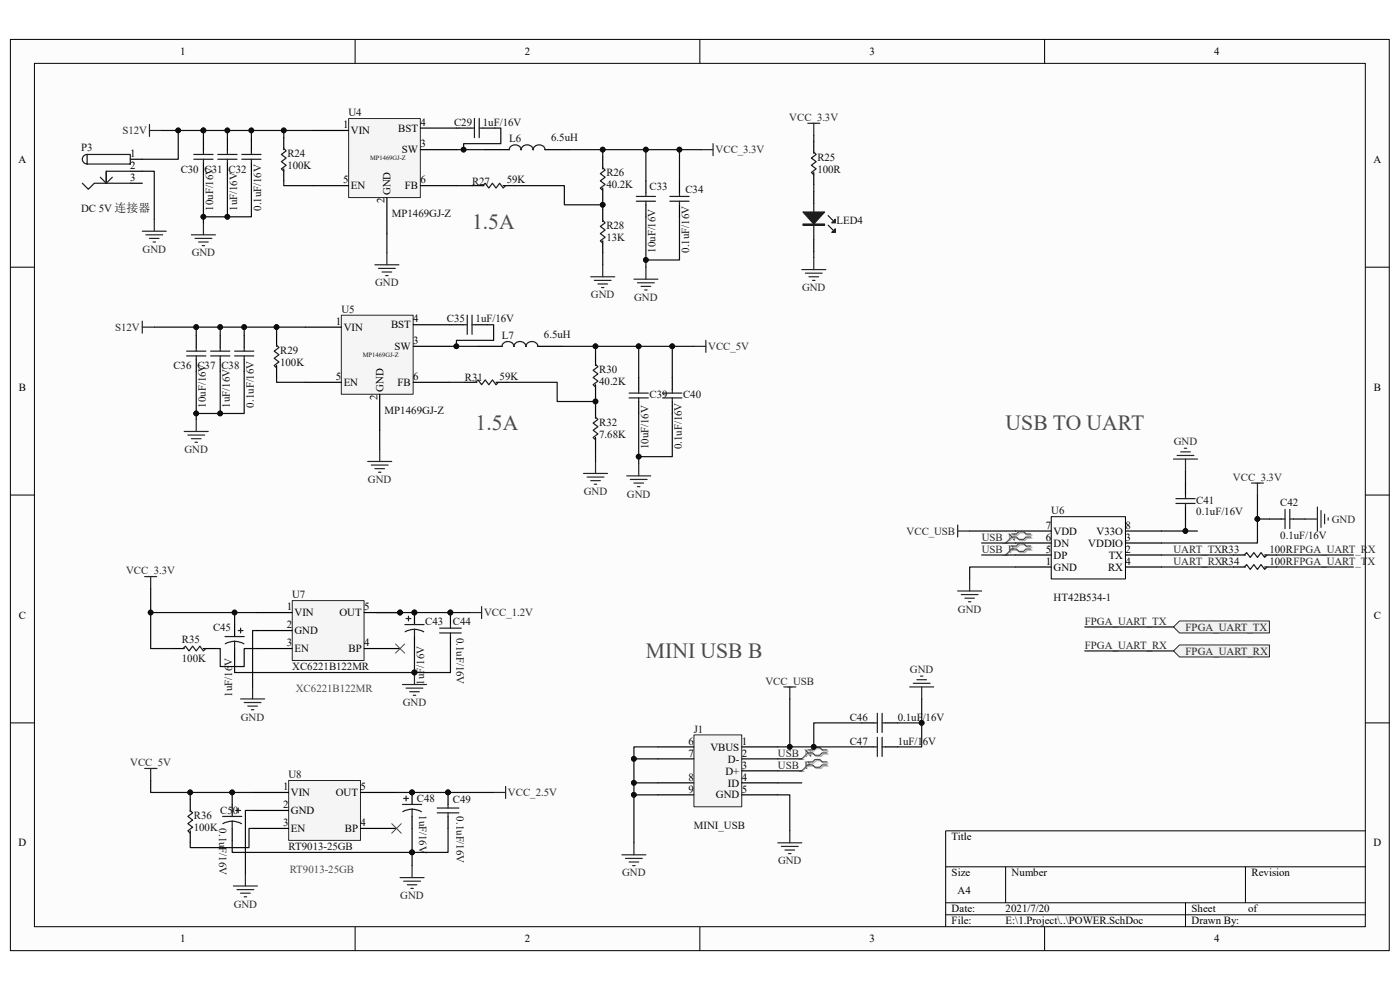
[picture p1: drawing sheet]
<svg xmlns="http://www.w3.org/2000/svg" width="297mm" height="210mm" viewBox="0 0 297 210" stroke-linecap="round" stroke-linejoin="round" font-family="sans-serif">
<path d="M2.2 8.4h292.5v193.3h-292.5z" fill="#fcfcfc"/>
<path d="M2.2 8.4h292.5v193.3h-292.5z" fill="none" stroke="#000" stroke-width=".21"/>
<path d="M7.3 13.5h282.3v183.1h-282.3z" fill="#fcfcfc"/>
<g fill="none" stroke="#000" stroke-width=".21">
<path d="M7.3 13.4h282.3v183.2h-282.3zM75.3 8.3v5.1M148.5 8.3v5.1M221.6 8.3v5.1M2.2 56.7h5.1M289.7 56.7h5M2.2 105h5.1M289.7 105h5M2.2 153.3h5.1M289.7 153.3h5M289.7 176.2h-89.1v20.4M75.3 196.6v5.1"/>
<path d="M148.5 196.6v5.1M200.6 183.9h89.1M200.6 191.5h89.1M200.6 194h89.1M213.3 183.9v7.6M221.6 196.6v5.1M251.5 191.5v5.1M264.2 183.9v7.6"/>
</g>
<g fill="none" stroke="#000" stroke-width=".25">
<path d="M27.6 33.8h2.6M27.6 38.9h2.6M27.6 36.3h2.6M49.8 132.5v2.5M49.8 137.6v2.5M87.9 129.9v2.6M87.9 135v2.6M95.6 129.9v2.6M95.6 135v2.6M49.3 170.6v2.6M49.3 175.7v2.6M87.4 168.1v2.5"/>
<path d="M87.4 173.2v2.5M95.1 168.1v2.5M95.1 173.2v2.5"/>
</g>
<g fill="none" stroke="#1c1c1c" stroke-width=".25">
<path d="M17.5 38.9l1.2 1.2 1.3-1.2h7.6M18.5 32.8h9.1v2h-9.1zM18.5 32.8a1 1 0 0 0-1 1 1 1 0 0 0 1 1M21.3 37.6l1.3 1.3 1.2-1.3M22.6 36.3v2.6v-2.6h5M47.7 135h4.1M49.8 136l1.2 .2 .7 .4M49.8 136l-.9 .1-1.1 .5M49.8 136v1.6M50.5 133.8h1.1M51 133.2v1.1M85.9 132.5h4.1"/>
<path d="M86.1 131.2h1.1M86.7 130.7v1M87.9 133.5l-.8 .1-1.2 .4M87.9 133.5l1.2 .2 .8 .3M87.9 133.5v1.5M93.3 134.3h4.5M93.3 133.2h4.5M95.6 132.5v.7M95.6 134.3v.7M47.2 173.2h4.1M49.3 174.2v1.5M49.3 174.2l1.2 .2 .7 .3"/>
<path d="M49.3 174.2l-.9 .1-1.1 .4M50 171.9h1M50.5 171.4v1M85.4 170.6h4.1M85.6 169.4h1.1M86.1 168.9v1M87.4 171.7v1.5M87.4 171.7h-.8l-1.2 .5M87.4 171.7l1.2 .2 .8 .3M92.8 172.4h4.5M92.8 171.4h4.5M95.1 170.6v.8"/>
<path d="M95.1 172.4v.8"/>
</g>
<g fill="none" stroke="#262626" stroke-width=".25">
<path d="M30.2 49h5.1M30.9 49.8h3.6M31.7 50.6h2M32.5 51.3h.5M32.7 46.5v2.5M30.7 122.3h2.5M32 122.3v2.6M51 148.3h5.1M51.8 149h3.6M52.6 149.8h2M53.3 150.5h.5M53.6 145.7v2.6"/>
<path d="M30.7 163h2.5M32 163v2.6M84.9 186.2h5.1M85.6 186.9h3.6M86.4 187.7h2M87.2 188.4h.5M87.4 183.6v2.6"/>
</g>
<g fill="#0e0e0e" stroke="#0e0e0e" stroke-width=".21">
<circle cx="95.5" cy="129.9" r=".5"/>
<circle cx="87.9" cy="129.9" r=".5"/>
<circle cx="95" cy="168.1" r=".5"/>
<circle cx="87.4" cy="168.1" r=".5"/>
</g>
<path d="M61.3 165.6h15.2v12.7h-15.2z" fill="#f5f5f5"/>
<path d="M61.2 165.6h15.3v12.7h-15.3z" fill="none" stroke="#262626" stroke-width=".21"/>
<path d="M53.6 168.1h7.6M53.6 171.9h7.6M53.6 175.7h7.6M76.5 168.1h7.6M76.5 175.7h7.6" fill="none" stroke="#000" stroke-width=".25"/>
<path d="M62 127.4h15.2v12.7h-15.2z" fill="#f5f5f5"/>
<path d="M62 127.4h15.2v12.7h-15.2z" fill="none" stroke="#262626" stroke-width=".21"/>
<g fill="none" stroke="#000" stroke-width=".25">
<path d="M43.2 29.5v2.5M43.2 34.5v2.6M48.2 29.5v2.5M48.2 34.5v2.6M53.3 29.5v2.5M53.3 34.5v2.6M60.2 29.2v2.5M60.2 35.8v2.6M97.3 27.2h2.6M102.4 27.2h2.6M102.9 31.7h5.1M115.7 31.7h5"/>
<path d="M127.9 33.3v2.5M127.9 39.9v2.5M137 38.4v2.5M144.1 38.4v2.5M127.9 44.5v2.5M127.9 51.1v2.5M137 43.4v2.6M144.1 43.4v2.6M36.5 137.6h2.6M43.2 137.6h2.5M54.3 129.9h7.7M54.3 133.8h7.7"/>
<path d="M54.3 137.6h7.7M77.2 129.9h7.7M77.2 137.6h7.7M40.4 169.6v2.6M40.4 176.2v2.6"/>
</g>
<g fill="#0e0e0e" stroke="#0e0e0e" stroke-width=".21">
<circle cx="84.9" cy="129.9" r=".5"/>
<circle cx="87.9" cy="142.6" r=".5"/>
</g>
<g fill="none" stroke="#262626" stroke-width=".25">
<path d="M31.7 26.4v2.5M31.7 27.7h2.6M40.6 49.8h5.1M41.4 50.6h3.5M42.1 51.3h2.1M42.9 52.1h.5M43.2 47.3v2.5M79.5 56.2h5.1M80.3 56.9h3.6M81.1 57.7h2M81.8 58.5h.5M82.1 53.6v2.6"/>
<path d="M125.3 58.7h5.1M126.1 59.5h3.5M127.9 56.2v2.5M134.5 59.2h5.1M135.2 60h3.6M137 56.7v2.5M126.8 60.2h2.1M127.6 61h.5M136 60.7h2M136.8 61.5h.5M99.6 129.9h2.6M102.2 128.7v2.5"/>
<path d="M85.4 145.2h5.1M86.1 146h3.6M86.9 146.7h2M87.7 147.5h.5M87.9 142.7v2.5M104.7 168.1h2.6M107.3 166.8v2.6M49.5 187.9h5.1M50.3 188.7h3.5M51 189.5h2.1M51.8 190.2h.5M52.1 185.4v2.5"/>
</g>
<path d="M83.9 136.6l2 2M85.9 136.6l-2 2M83.1 174.7l2 2M85.1 174.7l-2 2" fill="none" stroke="#4c4c4c" stroke-width=".21"/>
<g fill="none" stroke="#1c1c1c" stroke-width=".25">
<path d="M41.1 32.8h4.1M41.1 33.8h4.1M43.2 32v.8M43.2 33.8v.7M46.2 32.8h4.1M46.2 33.8h4.1M48.2 32v.8M48.2 33.8v.7M51.3 32.8h4.1M51.3 33.8h4.1M53.3 32v.8M53.3 33.8v.7"/>
<path d="M60.2 31.5l.5 .5-1 .8 1 .7-1 .8 1 .8-1 .7 .5 .5M99.9 27.2h.7M100.6 25.1v4.1M101.7 25.1v4.1M101.7 27.2h.7M110.5 31.7v.1a1.29 1.29 0 0 0-1.2-1.1 1.29 1.29 0 0 0-1.3 1.1v-.1M113.1 31.7v.1a1.29 1.29 0 0 0-1.3-1.1 1.29 1.29 0 0 0-1.2 1.1v-.1M115.6 31.7v.1a1.29 1.29 0 0 0-1.2-1.1 1.29 1.29 0 0 0-1.3 1.1v-.1M127.9 35.6l.5 .5-1 .7 1 .8-1 .8 1 .7-1 .8 .5 .5M127.9 46.8l.5 .5-1 .7 1 .8-1 .8 1 .7-1 .8 .5 .5M135 41.7h4.1M135 42.7h4.1"/>
<path d="M137 40.9v.8M137 42.7v.7M142.1 41.7h4.1M142.1 42.7h4.1M144.1 40.9v.8M144.1 42.7v.7M38.8 137.6l.5-.5 .8 1 .8-1 .7 1 .8-1 .8 1 .5-.5M40.4 171.9l.5 .5-1 .8 1 .7-1 .8 1 .8-1 .7 .5 .5"/>
</g>
<path d="M74 25.2h15.2v16.7h-15.2z" fill="#f5f5f5"/>
<path d="M74 25.1h15.2v16.8h-15.2z" fill="none" stroke="#262626" stroke-width=".21"/>
<path d="M66.3 39.4h7.6M66.3 27.7h7.6M89.2 27.2h7.6M89.2 39.4h7.6M89.2 31.7h7.6M100.1 39.4h2.6M106.8 39.4h2.5M82.1 41.9v7.7M172.6 40.7v2.5M172.6 50.8v2.6" fill="none" stroke="#000" stroke-width=".25"/>
<path d="M102.4 39.4l.5-.5 .8 1 .8-1 .7 1 .8-1 .8 1 .5-.5M172.6 43.2v7.6M175.7 47.8l1 1M175.7 45.7l1 1.1" fill="none" stroke="#1c1c1c" stroke-width=".25"/>
<path d="M148.7 31.7h2.6M151.3 30.5v2.5" fill="none" stroke="#262626" stroke-width=".25"/>
<path d="M170.3 45h4.6l-2.3 2.5z" fill="#1c1c1c"/>
<path d="M170.3 45h4.6l-2.3 2.5zM170.3 47.5h4.6v.3h-4.6zM170.3 47.6h4.6" fill="none" stroke="#1c1c1c" stroke-width=".25"/>
<path d="M177.2 48.5v.8h-.7z" fill="#1c1c1c"/>
<path d="M177.2 48.5v.8h-.7z" fill="none" stroke="#1c1c1c" stroke-width=".25"/>
<path d="M176.5 47.3l.7-.8v.8z" fill="#1c1c1c"/>
<g fill="none" stroke="#1c1c1c" stroke-width=".25">
<path d="M172.6 32.3l.5 .5-1 .7 1 .8-1 .8 1 .7-1 .8 .5 .5M177.2 46.5v.8h-.7zM39.6 74.5h4.1M39.6 75.5h4.1M41.6 73.7v.8M41.6 75.5v.8M44.7 74.5h4.1M44.7 75.5h4.1M46.7 73.7v.8M46.7 75.5v.8M49.8 74.5h4M49.8 75.5h4"/>
<path d="M51.8 73.7v.8M51.8 75.5v.8M58.7 73.2l.5 .5-1 .8 1 .7-1 .8 1 .8-1 .7 .5 .5M98.4 68.9h.7M99.1 66.9v4M100.1 66.9v4M100.1 68.9h.8M111.6 73.5a1.3 1.3 0 0 0-1.3-1.1 1.3 1.3 0 0 0-1.3 1.1 1.29 1.29 0 0 0-1.2-1.1 1.29 1.29 0 0 0-1.3 1.1M114.1 73.5a1.29 1.29 0 0 0-1.3-1.1 1.29 1.29 0 0 0-1.2 1.1M126.3 77.3l.5 .5-1 .8 1 .7-1 .8 1 .7-1 .8 .5 .5M126.3 88.5l.5 .5-1 .7 1 .8-1 .8 1 .7-1 .8 .5 .5M133.5 83.4h4"/>
<path d="M133.5 84.4h4M135.5 82.6v.8M135.5 84.4v.8M140.6 83.4h4.1M140.6 84.4h4.1M142.6 82.6v.8M142.6 84.4v.8"/>
</g>
<g fill="none" stroke="#262626" stroke-width=".25">
<path d="M171.4 26.2h2.5M172.6 26.2v2.5M170.1 57.2h5.1M170.9 57.9h3.5M171.6 58.7h2.1M172.4 59.5h.5M172.6 54.6v2.6M30.2 68.1v2.6M30.2 69.4h2.5M147.2 73.5h2.5M149.7 72.2v2.5M39.1 91.5h5.1"/>
<path d="M39.9 92.3h3.5M40.6 93.1h2M41.4 93.8h.5M41.6 89v2.5M78 97.9h5.1M78.8 98.6h3.5M79.5 99.4h2.1M80.6 95.3v2.6M126.3 97.9v2.5M135.5 98.4v2.5M80.3 100.2h.5M123.8 100.4h5.1"/>
<path d="M124.6 101.2h3.5M125.3 102h2.1M126.1 102.7h.5M133 100.9h5M133.7 101.7h3.6M134.5 102.5h2M135.2 103.2h.6"/>
</g>
<g fill="none" stroke="#000" stroke-width=".25">
<path d="M172.6 30v2.5M172.6 36.6v2.5M41.6 71.2v2.5M41.6 76.3v2.5M46.7 71.2v2.5M46.7 76.3v2.5M51.8 71.2v2.5M51.8 76.3v2.5M58.7 70.9v2.6M58.7 77.5v2.6M95.8 68.9h2.6M100.9 68.9h2.5"/>
<path d="M101.4 73.5h5.1M114.1 73.5h5.1M126.3 75v2.5M126.3 81.6v2.6M126.3 86.2v2.5M126.3 92.8v2.5M135.5 80.1v2.5M135.5 85.2v2.5M142.6 80.1v2.5M142.6 85.2v2.5"/>
</g>
<path d="M72.4 66.9h15.3v16.7h-15.3z" fill="#f5f5f5"/>
<path d="M72.4 66.9h15.3v16.7h-15.3z" fill="none" stroke="#262626" stroke-width=".21"/>
<g fill="none" stroke="#000" stroke-width=".25">
<path d="M64.8 69.4h7.6M87.7 68.9h7.6M87.7 73.5h7.6M64.8 81.1h7.6M80.6 83.6v7.7M87.7 81.1h7.6M98.6 81.1h2.6M105.2 81.1h2.6M261.7 117.7h2.5M268.3 117.7h2.5M261.7 120.3h2.5M268.3 120.3h2.5"/>
<path d="M182.8 158.4h2.6M187.9 158.4h2.5"/>
</g>
<path d="M100.9 81.1l.5-.5 .8 1 .7-1 .8 1 .8-1 .7 1 .5-.5M264 117.7l.5-.5 .7 1 .8-1 .8 1 .7-1 .8 1 .5-.5M264 120.3l.5-.5 .7 1 .8-1 .8 1 .7-1 .8 1 .5-.5M185.4 158.4h.7M186.1 156.4v4.1M187.1 156.4v4.1M187.1 158.4h.8" fill="none" stroke="#1c1c1c" stroke-width=".25"/>
<path d="M166.3 145.7h2.5M167.5 145.7v2.6M193 145.7h5.1M193.8 144.9h3.5M194.5 144.2h2M195.3 143.4h.5M195.5 145.7v2.6M165 178.8h5.1M165.8 179.5h3.5M167.5 176.2v2.6M166.5 180.3h2.1M167.3 181.1h.5" fill="none" stroke="#262626" stroke-width=".25"/>
<path d="M147.2 155.9h10.2v15.2h-10.2z" fill="#f5f5f5"/>
<path d="M147.2 155.9h10.2v15.2h-10.2z" fill="none" stroke="#262626" stroke-width=".21"/>
<g fill="none" stroke="#000" stroke-width=".25">
<path d="M215.4 117.7h7.6M215.4 115.2h7.6M215.4 112.6h7.6M238.8 117.7h7.6M238.8 115.2h7.6M238.8 112.6h7.6M251.5 102.5v2.5M251.5 107.6v2.5M269.3 110.1h2.5M274.4 110.1h2.5M215.4 120.3h7.6M238.8 120.3h7.6"/>
<path d="M139.6 158.4h7.6M157.4 158.4h7.6M182.8 153.3h2.6M187.9 153.3h2.5M139.6 161h7.6M139.6 166.1h7.6M139.6 168.6h7.6M157.4 161h7.6M157.4 163.5h7.6M157.4 166.1h7.6M157.4 168.6h7.6"/>
</g>
<path d="M249.5 106.8h4M249.5 105.8h4M251.5 105v.8M251.5 106.8v.8M271.8 110.1h.8M272.6 108.1v4M273.6 108.1v4M273.6 110.1h.8M185.4 153.3h.7M186.1 151.3v4.1M187.1 151.3v4.1M187.1 153.3h.8" fill="none" stroke="#1c1c1c" stroke-width=".25"/>
<g fill="none" stroke="#262626" stroke-width=".25">
<path d="M249 97.4h5M249.7 96.6h3.6M250.5 95.9h2M251.2 95.1h.5M251.5 97.4v2.5M203.2 111.4v2.5M203.2 112.6h2.5M265.5 102.5h2.5M266.8 102.5v2.5M276.9 110.1h2.6M279.5 107.6v5M280.2 108.3v3.6"/>
<path d="M281 109.1v2M281.8 109.8v.6M203.2 125.4h5M203.9 126.1h3.6M204.7 126.9h2M205.5 127.6h.5M205.7 122.8v2.6M134.5 178.8v2.5M131.9 181.3h5.1M132.7 182.1h3.6M133.5 182.9h2M134.2 183.6h.5"/>
</g>
<path d="M223 109.6h15.8v13.2h-15.8z" fill="none" stroke="#000" stroke-width=".21"/>
<path d="M214.9 113.5h1l.5-.5h1l.5 .5h1M214.9 114.2h1l.5 .5h1l.5-.5h1M214.9 116.1h1l.5-.5h1l.5 .5h1M214.9 116.7h1l.5 .5h1l.5-.5h1M171.6 159.3h1l.5-.5h1.1l.5 .5h1M171.6 160h1l.5 .5h1.1l.5-.5h1M171.6 161.9h1l.5-.5h1.1l.5 .5h1M171.6 162.5h1l.5 .5h1.1l.5-.5h1" fill="none" stroke="#aeaeae" stroke-width=".25"/>
<path d="M214.9 114.2l-1.6 1M214.9 116.7l-1.6 1M171.6 160l-1.5 1M171.6 162.5l-1.5 1" fill="none" stroke="#aeaeae" stroke-width=".21"/>
<path d="M214.6 113.3h1l.5-.5h1.1l.5 .5h1M214.6 113.9h1l.5 .5h1.1l.5-.5h1M214.6 115.8h1l.5-.5h1.1l.5 .5h1M214.6 116.5h1l.5 .5h1.1l.5-.5h1M171.4 159.1h1l.5-.5h1l.5 .5h1M171.4 159.7h1l.5 .5h1l.5-.5h1M171.4 161.6h1l.5-.5h1l.5 .5h1M171.4 162.2h1l.5 .6h1l.5-.6h1" fill="none" stroke="#4c4c4c" stroke-width=".25"/>
<path d="M214.6 116.5l-1.3 1.2M214.6 113.9l-1.3 1.3M171.4 159.7l-1.3 1.3M171.4 162.2l-1.3 1.3" fill="none" stroke="#4c4c4c" stroke-width=".21"/>
<g fill="#f0f0f0" stroke="#262626" stroke-width=".21">
<path d="M249 133l1.2-1.3h19.1v2.6h-19.1z" fill-rule="evenodd"/>
<path d="M249 138.1l1.2-1.3h19.1v2.6h-19.1z" fill-rule="evenodd"/>
</g>
<g fill="none" stroke="#0e0e0e" stroke-width=".25">
<path d="M30.2 36.3h2.5v10.2M34.3 27.7h3.5M43.2 37.1v10.2M43.2 27.7h10.1v1.8M43.2 27.7h-5.4v6.1h-7.6M43.2 27.7v1.8M48.2 37.1v8.9h-5M48.2 27.7v1.8M53.3 37.1v8.9h-5.1M53.3 27.7h13M60.2 38.4v1h6.1M60.2 27.7v1.5"/>
<path d="M96.8 31.7h6.1M96.8 27.2h.5M96.8 39.4h3.3M105 27.2h1.2v3.3h-7.8v1.2M109.3 39.4h10.4v4h8.2M120.7 31.7h28M127.9 31.7v1.6M137 31.7v6.7M144.1 31.7v6.7M172.6 28.7v1.3M172.6 39.1v1.6M82.1 49.6v4"/>
<path d="M127.9 42.4v2.1M127.9 53.6v2.6M137 46v10.7M144.1 46v9.2h-7.1M172.6 53.4v1.2M32.7 69.4h19.1v1.8M41.6 78.8v10.2M41.6 69.4v1.8M46.7 78.8v8.9h-5.1M46.7 69.4v1.8M51.8 78.8v8.9h-5.1M51.8 69.4h13"/>
<path d="M58.7 69.4v1.5M95.3 73.5h6.1M95.3 68.9h.5M103.4 68.9h1.3v3.3h-7.9v1.3M119.2 73.5h23.4M126.3 73.5v1.5M135.5 73.5v6.6M147.2 73.5h-4.6v6.6M58.7 80.1v1h6.1M80.6 91.3v4M95.3 81.1h3.3M107.8 81.1h10.4v4.1h8.1"/>
<path d="M126.3 84.2v2M126.3 95.3v2.6M135.5 87.7v10.7M142.6 87.7v9.2h-7.1M251.5 99.9v2.6M205.7 112.6h9.7M208.2 117.7h7.2M208.2 115.2h7.2M246.4 112.6h7.6M246.4 117.7h15.3M251.5 110.1v2.5M266.8 105v10.2h-20.4"/>
<path d="M266.8 110.1h2.5M270.8 117.7h16.3M32 124.9v5h22.3M32 129.9v7.7h4.5M45.7 137.6h1v3.8h5.1v-3.8h2.5M49.8 129.9v2.6M54.3 133.8h-.7v11.9M79.8 129.9h19.8M87.9 137.6v5.1h7.7v-5.1M215.4 120.3h-9.7v2.5M230.1 133h18.9M230.1 138.1h18.9"/>
<path d="M246.4 120.3h15.3M270.8 120.3h16.3M49.8 140.1v2.6h38.1M139.6 158.4h-5.1v20.4M165 158.4h17.8M167.5 148.3v10.1M182.8 153.3h-10.2v5.1M190.4 153.3h5.1M195.5 148.3v10.1h-5.1M32 165.6v2.5h21.6M40.4 168.1v1.5M49.3 168.1v2.5"/>
<path d="M53.6 171.9h-1.5v13.5M53.6 175.7h-.8v4.1h-12.4v-1M84.1 168.1h20.6M87.4 175.7v7.9M95.1 175.7v5.1h-45.8v-2.5M134.5 161h5.1M134.5 166.1h5.1M134.5 168.6h5.1M165 168.6h2.5v7.6M165 161h5.1M165 163.5h5.1M165 166.1h5.1"/>
</g>
<g fill="#0e0e0e" stroke="#0e0e0e" stroke-width=".21">
<circle cx="49.8" cy="129.9" r=".5"/>
<circle cx="49.2" cy="168.1" r=".5"/>
<circle cx="87.4" cy="180.8" r=".5"/>
<circle cx="87.9" cy="142.6" r=".5"/>
<circle cx="32" cy="129.9" r=".5"/>
<circle cx="95.5" cy="129.9" r=".5"/>
<circle cx="87.9" cy="129.9" r=".5"/>
<circle cx="84.9" cy="129.9" r=".5"/>
<circle cx="40.3" cy="168.1" r=".5"/>
<circle cx="87.4" cy="168.1" r=".5"/>
<circle cx="95" cy="168.1" r=".5"/>
<circle cx="43.1" cy="27.7" r=".5"/>
<circle cx="48.2" cy="27.7" r=".5"/>
<circle cx="48.2" cy="46" r=".5"/>
<circle cx="43.1" cy="46" r=".5"/>
<circle cx="127.9" cy="43.4" r=".5"/>
<circle cx="127.9" cy="31.7" r=".5"/>
<circle cx="137" cy="31.7" r=".5"/>
<circle cx="137" cy="55.1" r=".5"/>
<circle cx="53.3" cy="27.7" r=".5"/>
<circle cx="60.2" cy="27.7" r=".5"/>
<circle cx="98.3" cy="31.7" r=".5"/>
<circle cx="144.1" cy="31.7" r=".5"/>
<circle cx="41.6" cy="69.4" r=".5"/>
<circle cx="46.7" cy="69.4" r=".5"/>
<circle cx="46.7" cy="87.7" r=".5"/>
<circle cx="41.6" cy="87.7" r=".5"/>
<circle cx="51.8" cy="69.4" r=".5"/>
<circle cx="126.3" cy="85.2" r=".5"/>
<circle cx="126.3" cy="73.5" r=".5"/>
<circle cx="142.6" cy="73.5" r=".5"/>
<circle cx="135.5" cy="73.5" r=".5"/>
<circle cx="135.5" cy="96.9" r=".5"/>
<circle cx="58.7" cy="69.4" r=".5"/>
<circle cx="96.8" cy="73.5" r=".5"/>
<circle cx="37.8" cy="27.7" r=".5"/>
<circle cx="167.5" cy="158.4" r=".5"/>
<circle cx="172.6" cy="158.4" r=".5"/>
<circle cx="195.5" cy="153.3" r=".5"/>
<circle cx="134.5" cy="161" r=".5"/>
<circle cx="134.5" cy="166" r=".5"/>
<circle cx="134.5" cy="168.6" r=".5"/>
<circle cx="251.5" cy="112.6" r=".5"/>
<circle cx="266.7" cy="110.1" r=".5"/>
</g>
<g font-size="4.6" fill="#4c4c4c">
<text x="100.1" y="48.6">1.5A</text>
<text x="100.9" y="91.3">1.5A</text>
<text x="213.3" y="91.3">USB TO UART</text>
<text x="137" y="139.6">MINI USB B</text>
</g>
<g font-size="2.3">
<text x="38.2" y="11.7">1</text>
<text x="111.3" y="11.7">2</text>
<text x="184.5" y="11.7">3</text>
<text x="257.6" y="11.7">4</text>
<text x="72.8" y="27.2">1</text>
<text x="74.4" y="28.4">VIN</text>
<text x="84.5" y="27.9">BST</text>
<text x="89.2" y="26.7">4</text>
<text x="3.9" y="34.6">A</text>
<text x="27.6" y="33.3">1</text>
<text x="27.6" y="35.8">2</text>
<text x="85.2" y="32.5">SW</text>
<text x="89.2" y="31.2">3</text>
<text x="291.4" y="34.6">A</text>
<text x="27.6" y="38.4">3</text>
<text x="72.8" y="38.9">5</text>
<text x="74.4" y="40.2">EN</text>
<text x="82.8" y="41.4" transform="rotate(-90 82.8 41.4)">GND</text>
<text x="85.9" y="40.2">FB</text>
<text x="89.2" y="38.9">6</text>
<text x="81.6" y="43.1" transform="rotate(-90 81.6 43.1)">2</text>
<text x="71.3" y="68.9">1</text>
<text x="72.9" y="70.2">VIN</text>
<text x="83" y="69.7">BST</text>
<text x="87.7" y="68.4">4</text>
<text x="83.7" y="74.2">SW</text>
<text x="87.7" y="73">3</text>
<text x="4" y="82.9">B</text>
<text x="71.3" y="80.6">5</text>
<text x="72.9" y="81.9">EN</text>
<text x="81.3" y="83.1" transform="rotate(-90 81.3 83.1)">GND</text>
<text x="84.4" y="81.9">FB</text>
<text x="87.7" y="80.6">6</text>
<text x="291.4" y="82.9">B</text>
<text x="80.1" y="84.8" transform="rotate(-90 80.1 84.8)">2</text>
<text x="221.9" y="112.1">7</text>
<text x="223.5" y="113.4">VDD</text>
<text x="232.6" y="113.4">V33O</text>
<text x="238.8" y="112.1">8</text>
<text x="221.9" y="119.8">1</text>
<text x="221.9" y="117.2">5</text>
<text x="221.9" y="114.7">6</text>
<text x="223.5" y="118.5">DP</text>
<text x="223.5" y="116">DN</text>
<text x="230.9" y="116">VDDIO</text>
<text x="235.2" y="118.5">TX</text>
<text x="238.8" y="117.2">2</text>
<text x="238.8" y="114.7">3</text>
<text x="238.8" y="119.8">4</text>
<text x="223.5" y="121.1">GND</text>
<text x="235.1" y="121.1">RX</text>
<text x="4" y="131.2">C</text>
<text x="60.8" y="129.4">1</text>
<text x="62.5" y="130.7">VIN</text>
<text x="72" y="130.7">OUT</text>
<text x="77.2" y="129.4">5</text>
<text x="291.4" y="131.2">C</text>
<text x="60.8" y="133.3">2</text>
<text x="60.8" y="137.1">3</text>
<text x="62.5" y="134.5">GND</text>
<text x="77.2" y="137.1">4</text>
<text x="62.5" y="138.3">EN</text>
<text x="73.9" y="138.3">BP</text>
<text x="146.1" y="157.9">6</text>
<text x="146.1" y="160.5">7</text>
<text x="150.7" y="159.2">VBUS</text>
<text x="154.4" y="161.8">D-</text>
<text x="157.4" y="157.9">1</text>
<text x="157.4" y="160.5">2</text>
<text x="60.1" y="167.6">1</text>
<text x="76.5" y="167.6">5</text>
<text x="146.1" y="165.6">8</text>
<text x="153.9" y="164.3">D+</text>
<text x="154.4" y="166.8">ID</text>
<text x="157.4" y="163">3</text>
<text x="157.4" y="165.6">4</text>
<text x="60.1" y="171.4">2</text>
<text x="61.7" y="168.9">VIN</text>
<text x="61.7" y="172.7">GND</text>
<text x="71.2" y="168.9">OUT</text>
<text x="146.1" y="168.1">9</text>
<text x="151.9" y="169.4">GND</text>
<text x="157.4" y="168.1">5</text>
<text x="3.9" y="179.6">D</text>
<text x="60.1" y="175.2">3</text>
<text x="61.7" y="176.5">EN</text>
<text x="73.2" y="176.5">BP</text>
<text x="76.5" y="175.2">4</text>
<text x="201.9" y="178.3">Title</text>
<text x="291.4" y="179.6">D</text>
<text x="201.9" y="185.9">Size</text>
<text x="214.6" y="185.9">Number</text>
<text x="265.5" y="185.9">Revision</text>
<text x="203.2" y="189.7">A4</text>
<text x="201.9" y="193.5">Date:</text>
<text x="201.9" y="196.1">File:</text>
<text x="213.3" y="193.5">2021/7/20</text>
<text x="213.3" y="196.1">E:\1.Project\..\POWER.SchDoc</text>
<text x="252.8" y="193.5">Sheet</text>
<text x="252.8" y="196.1">Drawn By:</text>
<text x="264.8" y="193.5">of</text>
<text x="38.2" y="199.9">1</text>
<text x="111.3" y="199.9">2</text>
<text x="184.5" y="199.9">3</text>
<text x="257.6" y="199.9">4</text>
</g>
<g font-size="2.3" fill="#262626">
<text x="26" y="28.4">S12V</text>
<text x="167.4" y="25.7">VCC_3.3V</text>
<text x="151.8" y="32.5">VCC_3.3V</text>
<text x="30.2" y="53.6">GND</text>
<text x="40.7" y="54.4">GND</text>
<text x="79.6" y="60.7">GND</text>
<text x="125.4" y="63.3">GND</text>
<text x="134.5" y="63.8">GND</text>
<text x="170.1" y="61.8">GND</text>
<text x="24.4" y="70.2">S12V</text>
<text x="150.2" y="74.2">VCC_5V</text>
<text x="249" y="94.3">GND</text>
<text x="39.1" y="96.1">GND</text>
<text x="261.6" y="102">VCC_3.3V</text>
<text x="78.1" y="102.5">GND</text>
<text x="123.8" y="105">GND</text>
<text x="133" y="105.5">GND</text>
<text x="192.3" y="113.4">VCC_USB</text>
<text x="282.5" y="110.9">GND</text>
<text x="208.3" y="114.7">USB_N</text>
<text x="208.3" y="117.2">USB_P</text>
<text x="248.9" y="117.2">UART_TXR33</text>
<text x="248.9" y="119.8">UART_RXR34</text>
<text x="26.8" y="121.8">VCC_3.3V</text>
<text x="102.7" y="130.7">VCC_1.2V</text>
<text x="203.2" y="129.9">GND</text>
<text x="230.1" y="132.5">FPGA_UART_TX</text>
<text x="230.1" y="137.6">FPGA_UART_RX</text>
<text x="251.5" y="133.8">FPGA_UART_TX</text>
<text x="193" y="142.7">GND</text>
<text x="251.5" y="138.9">FPGA_UART_RX</text>
<text x="85.5" y="149.8">GND</text>
<text x="162.4" y="145.2">VCC_USB</text>
<text x="51.1" y="152.8">GND</text>
<text x="165" y="160.5">USB_N</text>
<text x="27.6" y="162.5">VCC_5V</text>
<text x="165" y="163">USB_P</text>
<text x="107.8" y="168.9">VCC_2.5V</text>
<text x="132" y="185.9">GND</text>
<text x="165.1" y="183.4">GND</text>
<text x="84.9" y="190.8">GND</text>
<text x="49.6" y="192.5">GND</text>
</g>
<g font-size="2.3" fill="#0e0e0e">
<text x="73.9" y="24.6">U4</text>
<text x="96.3" y="26.7">C29</text>
<text x="102.4" y="26.7">1uF/16V</text>
<text x="116.9" y="30">6.5uH</text>
<text x="17.2" y="32">P3</text>
<text x="61" y="35.8">100K</text>
<text x="61" y="33.3">R24</text>
<text x="108" y="30.2">L6</text>
<text x="173.4" y="34.1">R25</text>
<text x="38.3" y="36.6">C30</text>
<text x="43.4" y="36.6">C31</text>
<text x="48.5" y="36.6">C32</text>
<text x="100.1" y="39.1">R27</text>
<text x="107.5" y="38.9">59K</text>
<text x="128.6" y="39.9">40.2K</text>
<text x="128.6" y="37.4">R26</text>
<text x="137.8" y="40.4">C33</text>
<text x="145.4" y="40.9">C34</text>
<text x="173.4" y="36.6">100R</text>
<text x="17.2" y="45">DC 5V 连接器</text>
<text x="45.2" y="44.7" transform="rotate(-90 45.2 44.7)">10uF/16V</text>
<text x="50.3" y="44.7" transform="rotate(-90 50.3 44.7)">1uF/16V</text>
<text x="55.4" y="44.7" transform="rotate(-90 55.4 44.7)">0.1uF/16V</text>
<text x="83.1" y="46">MP1469GJ-Z</text>
<text x="177.5" y="47.5">LED4</text>
<text x="128.6" y="51.1">13K</text>
<text x="128.6" y="48.6">R28</text>
<text x="139.1" y="53.6" transform="rotate(-90 139.1 53.6)">10uF/16V</text>
<text x="146.2" y="53.6" transform="rotate(-90 146.2 53.6)">0.1uF/16V</text>
<text x="72.4" y="66.4">U5</text>
<text x="94.8" y="68.4">C35</text>
<text x="100.9" y="68.4">1uF/16V</text>
<text x="106.5" y="71.9">L7</text>
<text x="115.4" y="71.7">6.5uH</text>
<text x="59.4" y="77.6">100K</text>
<text x="59.4" y="75">R29</text>
<text x="36.8" y="78.3">C36</text>
<text x="41.9" y="78.3">C37</text>
<text x="47" y="78.3">C38</text>
<text x="98.6" y="80.9">R31</text>
<text x="106" y="80.6">59K</text>
<text x="127.1" y="81.6">40.2K</text>
<text x="127.1" y="79.1">R30</text>
<text x="43.7" y="86.4" transform="rotate(-90 43.7 86.4)">10uF/16V</text>
<text x="48.8" y="86.4" transform="rotate(-90 48.8 86.4)">1uF/16V</text>
<text x="53.8" y="86.4" transform="rotate(-90 53.8 86.4)">0.1uF/16V</text>
<text x="81.6" y="87.7">MP1469GJ-Z</text>
<text x="137.8" y="84.4">C39</text>
<text x="144.9" y="84.4">C40</text>
<text x="127.1" y="92.8">7.68K</text>
<text x="127.1" y="90.3">R32</text>
<text x="137.5" y="95.3" transform="rotate(-90 137.5 95.3)">10uF/16V</text>
<text x="144.7" y="95.3" transform="rotate(-90 144.7 95.3)">0.1uF/16V</text>
<text x="253.8" y="106.8">C41</text>
<text x="271.6" y="107.3">C42</text>
<text x="223" y="109.1">U6</text>
<text x="253.8" y="109.3">0.1uF/16V</text>
<text x="269.3" y="119.8">100RFPGA_UART_TX</text>
<text x="269.3" y="117.2">100RFPGA_UART_RX</text>
<text x="271.6" y="114.4">0.1uF/16V</text>
<text x="62" y="126.9">U7</text>
<text x="223.5" y="127.4">HT42B534-1</text>
<text x="38.6" y="136.3">R35</text>
<text x="45.2" y="133.8">C45</text>
<text x="90.2" y="132.5">C43</text>
<text x="96.1" y="132.5">C44</text>
<text x="96.8" y="135.3" transform="rotate(90 96.8 135.3)">0.1uF/16V</text>
<text x="38.6" y="140.4">100K</text>
<text x="49.3" y="141.2" transform="rotate(-90 49.3 141.2)">V</text>
<text x="62" y="142.2">XC6221B122MR</text>
<text x="49.3" y="147.7" transform="rotate(-90 49.3 147.7)">1uF/16</text>
<text x="90" y="145.2" transform="rotate(-90 90 145.2)">1uF/16V</text>
<text x="147.2" y="155.4">J1</text>
<text x="180.3" y="152.8">C46</text>
<text x="190.4" y="152.8">0.1uF/16V</text>
<text x="180.3" y="157.9">C47</text>
<text x="190.4" y="157.9">1uF/16V</text>
<text x="61.2" y="165.1">U8</text>
<text x="41.1" y="173.7">R36</text>
<text x="46.7" y="172.7">C50</text>
<text x="88.4" y="170.1">C48</text>
<text x="88.9" y="172.9" transform="rotate(90 88.9 172.9)">1uF/16V</text>
<text x="96.1" y="170.4">C49</text>
<text x="96.8" y="173.2" transform="rotate(90 96.8 173.2)">0.1uF/16V</text>
<text x="41.1" y="176.3">100K</text>
<text x="46.5" y="175.7" transform="rotate(90 46.5 175.7)">0.1uF/16V</text>
<text x="147.2" y="175.7">MINI_USB</text>
<text x="61.2" y="180.3">RT9013-25GB</text>
</g>
<g font-size="2.3" fill="#4c4c4c">
<text x="62.7" y="146.7">XC6221B122MR</text>
<text x="61.5" y="185.1">RT9013-25GB</text>
</g>
<g font-size="1.4" fill="#0e0e0e">
<text x="78.5" y="34">MP1469GJ-Z</text>
<text x="77" y="75.7">MP1469GJ-Z</text>
</g>
</svg>
